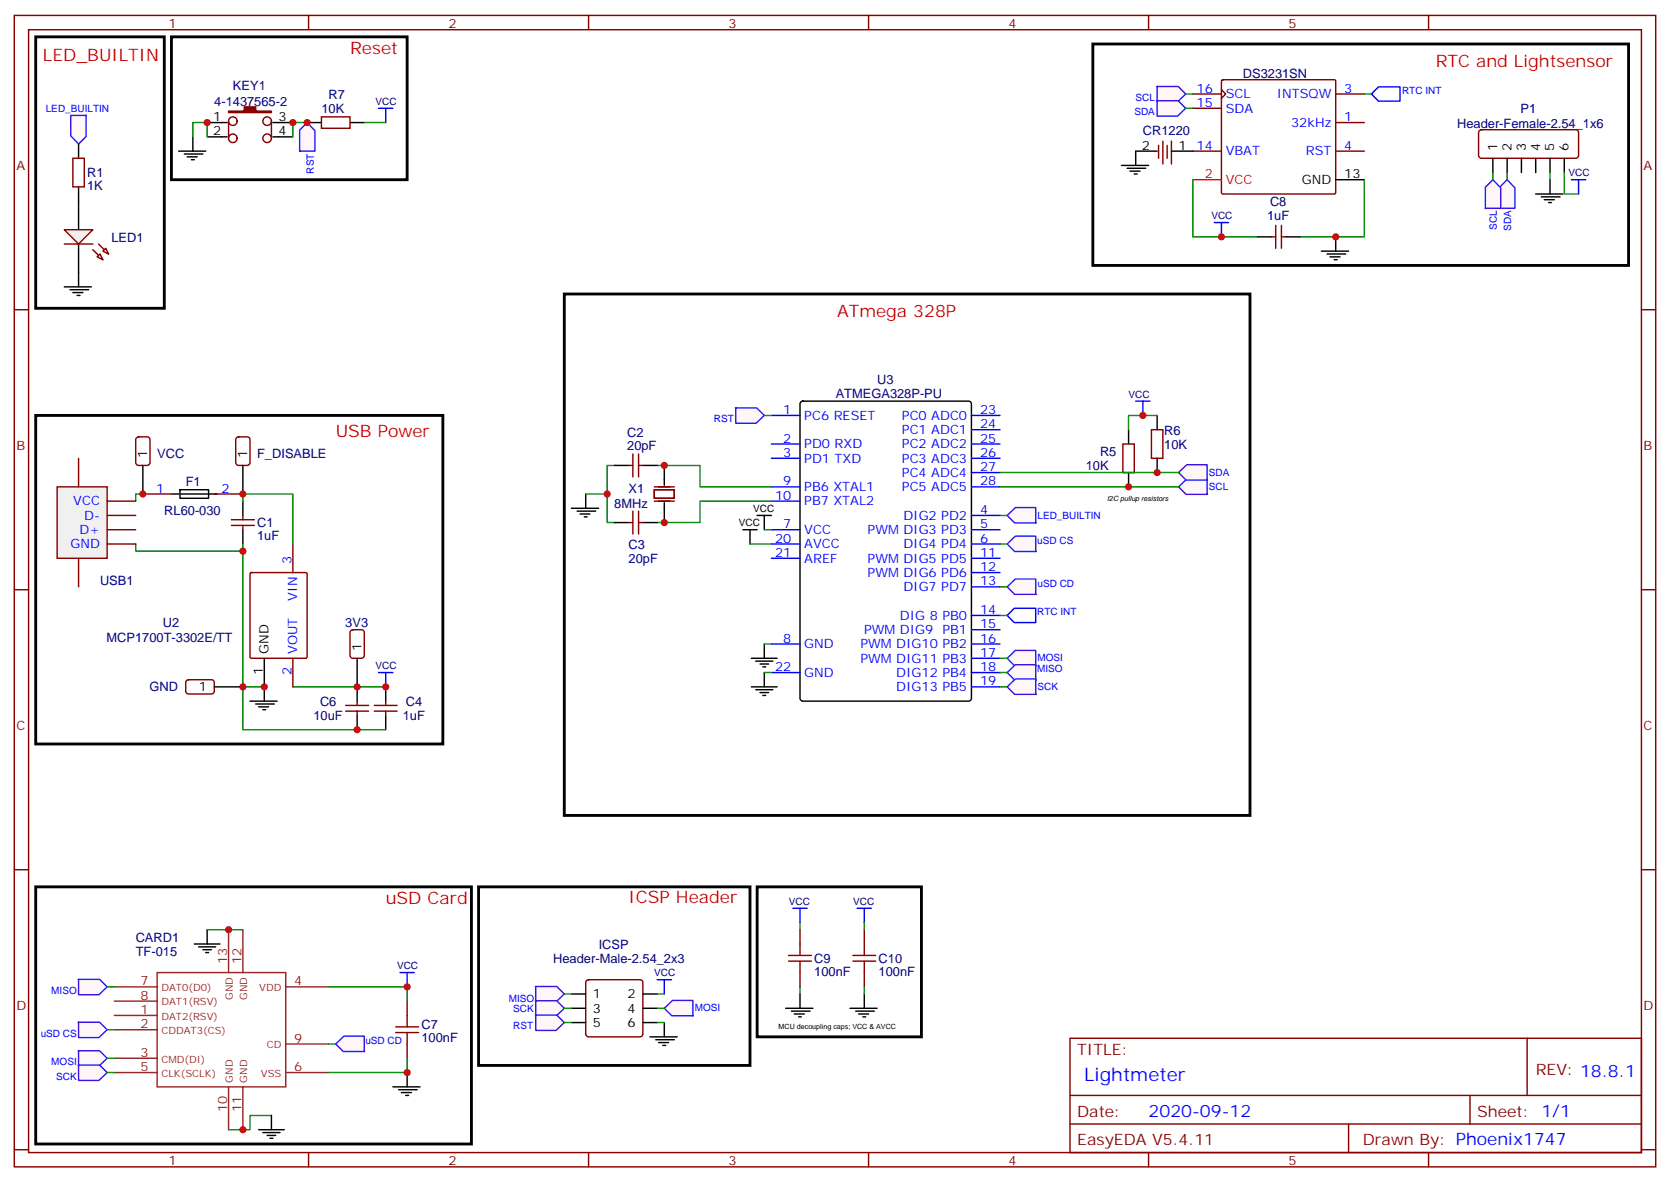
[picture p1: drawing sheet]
<svg xmlns="http://www.w3.org/2000/svg" width="412mm" height="292mm" viewBox="0 0 412 292" stroke-linecap="round" stroke-linejoin="round" font-family="sans-serif">
<g fill="none" stroke="#870000" stroke-width=".35">
<path d="M3.5 3.8h405.4v284.3h-405.4zM7.1 7.3h398.2v277.3h-398.2zM76.2 3.8v3.5M145.3 3.8v3.5M214.5 3.8v3.5M283.6 3.8v3.5M301.7 19.9l.3-.2h27.7l.1 .3v27.7l-.3 .2h-27.7l-.2-.3zM352.8 3.8v3.5M294.6 23.2h7M294.6 37.3h7M294.6 26.7h7M301.6 22.2l1.1 1-1.1 1.1"/>
<path d="M329.8 30.3h7.1M329.8 23.2h7.1M329.8 37.3h7.1M3.5 76.5h3.6M405.3 76.5h3.6M33.7 108.1l.5-.2h2.1a.71 .71 0 0 1 .7 .7v5.6a.76 .76 0 0 1-.7 .7h-2.1a.76 .76 0 0 1-.7-.7v-5.6zM3.5 145.6h3.6M405.3 145.6h3.6M46.1 168.1l.5-.2h5.6a.71 .71 0 0 1 .7 .7v2.1a.76 .76 0 0 1-.7 .7h-5.6a.76 .76 0 0 1-.7-.7v-2.1zM3.5 214.8h3.6M405.3 214.8h3.6M264.2 256.4h141.1v28.2h-141.1z"/>
<path d="M377.1 256.4v14.1M264.2 270.5h141.1M264.2 277.6h141.1M333 277.6v7M363 270.5v7.1M3.5 283.9h3.6M76.2 284.6v3.5M145.3 284.6v3.5M214.5 284.6v3.5M283.6 284.6v3.5M352.8 284.6v3.5M405.3 283.9h3.6"/>
</g>
<path d="M294.6 44.4h7" fill="none" stroke="#f00" stroke-width=".35"/>
<g fill="none" stroke="#000" stroke-width=".35">
<path d="M44.1 37.3h6.7M45.5 38h4.6M46.2 38.7h2.5M47.3 39.4h.7M47.6 33.8v3.5M280.5 37.3v3.6M19.4 49.7v7M276.9 40.9h6.7M278.3 41.6h4.6M279 42.3h2.5M280.1 43h.7M329.8 44.4h7.1"/>
<path d="M329.8 58.5v3.5M379.2 47.9h6.7M380.6 48.6h4.6M381.4 49.3h2.4M382.4 50h.7M382.8 44.4v3.5M19.4 60.3v7M326.3 62h6.7M327.7 62.7h4.6M328.4 63.4h2.5M329.5 64.1h.7M35.3 114.9v7.1"/>
<path d="M52.9 169.6h7.1"/>
</g>
<path d="M299.9 55h3.5M301.6 55v3.5M388.1 44.4h3.5M389.8 44.4v3.5M93.5 166.1h3.5M95.2 166.1v3.5" fill="none" stroke="#00f" stroke-width=".35"/>
<path d="M269.9 10.9h132.3v54.6h-132.3zM8.8 102.6h100.6v81.1h-100.6z" fill="none" stroke="#000" stroke-width=".71"/>
<path d="M15.9 56.7h7l-3.5 3.6z" fill="#f0f0f0" stroke="#870000" stroke-width=".35"/>
<path d="M22.9 61.7l2.5 2.4M24.3 60.3l2.5 2.4" fill="none" stroke="#870000" stroke-width=".35"/>
<g fill="#f0f0f0" stroke="#870000" stroke-width=".35">
<path d="M24 63.4l.7-.7 .7 1.4z"/>
<path d="M25.4 62l.7-.7 .7 1.4z"/>
</g>
<path d="M79.4 28.9h7v2.8h-7zM15.9 60.3h7M197.6 229.6v3.5M213.4 229.6v3.5M100.5 247.2v3.6M100.5 257.8v3.5M197.6 240.2v3.5M213.4 240.2v3.5" fill="none" stroke="#870000" stroke-width=".35"/>
<g fill="none" stroke="#000" stroke-width=".35">
<path d="M75.8 30.3h3.6M86.4 30.3h3.6M15.9 70.8h6.7M17.3 71.5h4.6M18 72.2h2.5M19 73h.8M19.4 67.3v3.5M194 249h6.7M195.4 249.7h4.6M196.1 250.4h2.5M197.2 251.1h.7M197.6 245.5v3.5"/>
<path d="M209.9 249h6.7M211.3 249.7h4.6M212 250.4h2.5M213.1 251.1h.7M213.4 245.5v3.5M97 268.4h6.7M98.4 269.1h4.6M99.1 269.8h2.5M100.2 270.5h.7M100.5 264.9v3.5"/>
</g>
<g fill="none" stroke="#8c2424" stroke-width=".35">
<path d="M56.4 229.6v10.6M60 229.6v10.6M28.2 250.8h10.6M28.2 254.3h10.6M28.2 243.7h10.6M28.2 247.2h10.6M38.8 240.2h31.8v28.2h-31.8zM70.6 243.7h10.5M70.6 257.8h10.5M28.2 261.3h10.6M28.2 264.9h10.6M56.4 268.4v10.6"/>
<path d="M60 268.4v10.6M70.6 264.9h10.5"/>
</g>
<path d="M93.5 26.7h3.5M95.2 26.7v3.6M195.8 224.3h3.5M197.6 224.3v3.5M211.7 224.3h3.5M213.4 224.3v3.5M98.8 240.2h3.5M100.5 240.2v3.5" fill="none" stroke="#00f" stroke-width=".35"/>
<path d="M42.3 9.1h58.2v35.3h-58.2zM8.8 219h107.6v63.5h-107.6zM187 219h40.5v37h-40.5z" fill="none" stroke="#000" stroke-width=".71"/>
<path d="M294.6 44.4v14.1h15.8M336.9 44.4v14.1h-15.9M72.3 169.6h22.9M100.5 261.3v3.6h-19.4" fill="none" stroke="#008700" stroke-width=".35"/>
<path d="M194.7 237.3h5.7M194.7 235.9h5.7M197.6 233.1v2.8M197.6 237.3v2.9M210.6 237.3h5.7M210.6 235.9h5.7M213.4 233.1v2.8M213.4 237.3v2.9M97.7 255h5.7M97.7 253.6h5.7M100.5 250.8v2.8M100.5 255v2.8" fill="none" stroke="#a10000" stroke-width=".35"/>
<g fill="#fff7f7" stroke="#420aff" stroke-width=".35">
<path d="M370.3 46.2l1.9-1.8 1.9 2v5l-3.8 .1z"/>
<path d="M366.8 46.2l1.9-1.8 1.9 2v5l-3.8 .1z"/>
<path d="M285.7 21.4h5.3l1.8 1.8-2 2h-5z"/>
<path d="M285.7 24.9h5.3l1.8 1.8-2 2h-5z"/>
<path d="M74 32.1l1.8-1.8 2 2v5l-3.8 .1z"/>
<path d="M19.3 252.4h5.3l1.9 1.9-2.1 1.9h-5z"/>
<path d="M17.5 28.5l3.8-.1v5.3l-1.9 1.9-1.9-2.1z"/>
</g>
<path d="M8.8 9.1h31.8v67h-31.8z" fill="none" stroke="#000" stroke-width=".71"/>
<path d="M82.9 257.8l2-1.9h5.1v3.8h-5.2z" fill="#fff7f7" stroke="#420aff" stroke-width=".35"/>
<path d="M81.1 243.7h19.4v3.5" fill="none" stroke="#008700" stroke-width=".35"/>
<g fill="#fff7f7" stroke="#420aff" stroke-width=".35">
<path d="M19.3 241.8h5.3l1.9 1.9-2.1 1.9h-5z"/>
<path d="M19.3 259.5h5.3l1.9 1.8-2.1 2h-5z"/>
<path d="M19.3 263h5.3l1.9 1.9-2.1 1.9h-5z"/>
</g>
<path d="M314 58.5h1M315 55.7v5.6M316.4 55.7v5.6M316.4 58.5h1.1M85.4 174.2h5.6M85.4 175.6h5.6M88.2 173.1v1.1M88.2 175.6v1.1M92.4 174.2h5.7M92.4 175.6h5.7M95.2 173.1v1.1M95.2 175.6v1.1" fill="none" stroke="#870000" stroke-width=".35"/>
<path d="M310.4 58.5h3.6M317.5 58.5h3.5M88.2 169.6v3.5M88.2 176.7v3.5M95.2 169.6v3.5M95.2 176.7v3.5" fill="none" stroke="#000" stroke-width=".35"/>
<path d="M338.7 23.2l1.7-1.8h5.3v3.6h-5.3z" fill="none" stroke="#00f" stroke-width=".35"/>
<path d="M197.8 99.3l.5-.2h40.9a.71 .71 0 0 1 .7 .7v72.6a.76 .76 0 0 1-.7 .7h-40.9a.76 .76 0 0 1-.7-.7v-72.6z" fill="#fff" stroke="#000" stroke-width=".35"/>
<g fill="none" stroke="#00f" stroke-width=".35">
<path d="M190.5 102.6h7.1M190.5 109.6h7.1M190.5 113.2h7.1M239.9 102.6h7M239.9 109.6h7M239.9 113.2h7M239.9 106.1h7M239.9 116.7h7M190.5 130.8h7.1M190.5 134.3h7.1M190.5 120.2h7.1M190.5 123.8h7.1"/>
<path d="M190.5 137.9h7.1M239.9 127.3h7M239.9 130.8h7M239.9 134.3h7M239.9 120.2h7M239.9 137.9h7M190.5 159h7.1M239.9 159h7M239.9 141.4h7M239.9 144.9h7M239.9 152h7M239.9 155.5h7"/>
<path d="M190.5 166.1h7.1M239.9 162.6h7M239.9 166.1h7M239.9 169.6h7"/>
</g>
<path d="M51.2 30.3h4.9M51.2 33.8h4.9M67.4 30.3h4.9M67.4 33.8h4.9M278.7 106.1v3.5M278.7 116.7v3.5M285.8 102.6v3.5M285.8 113.2v3.5" fill="none" stroke="#000" stroke-width=".35"/>
<path d="M56.4 27.4h3.9v-1h2.8v1h3.9v.4h-10.6z" fill="#870000" stroke="#870000" stroke-width=".35"/>
<g fill="none" stroke="#870000" stroke-width=".35">
<path d="M56.4 29.9v4.2M67 29.9v4.2M277.3 109.6h2.8v7.1h-2.8zM284.3 106.1h2.9v7.1h-2.9z"/>
<circle cx="57.5" cy="34.2" r="1.06"/>
<circle cx="57.5" cy="29.9" r="1.06"/>
<circle cx="66" cy="29.9" r="1.06"/>
<circle cx="66" cy="34.2" r="1.06"/>
</g>
<g fill="#fff7f7" stroke="#420aff" stroke-width=".35">
<path d="M181.6 100.7h5.3l1.8 1.9-2 1.9h-5z"/>
<path d="M291 120.2l2.1-1.9h5l.1 3.8h-5.3z"/>
<path d="M291 116.7l2.1-1.9h5l.1 3.8h-5.3z"/>
<path d="M248.7 134.3l2-1.9h5.1l.1 3.8h-5.3z"/>
<path d="M248.7 144.9l2-1.9h5.1l.1 3.8h-5.3z"/>
<path d="M248.7 162.6l2-2h5.1l.1 3.8h-5.3z"/>
<path d="M248.7 166.1l2-2h5.1l.1 3.8h-5.3z"/>
</g>
<path d="M139.3 72.6h169.4v128.8h-169.4z" fill="none" stroke="#000" stroke-width=".71"/>
<path d="M280.5 99.1h3.5M282.2 99.1v3.5M248.7 152l1.8-1.8h5.3v3.5h-5.3z" fill="none" stroke="#00f" stroke-width=".35"/>
<g fill="none" stroke="#000" stroke-width=".35">
<path d="M164 114.9v5M141.1 125.5h6.7M142.5 126.2h4.6M143.2 126.9h2.5M144.3 127.6h.7M144.6 122v3.5M164 124.1v4.9M183.4 130.8h3.6M185.2 130.8v3.5M187 127.3h3.5M188.7 127.3v3.5M188.7 159v3.6"/>
<path d="M185.6 162.6h6.3M185.6 169.6h6.3M186.6 163.3h4.3M186.6 170.3h4.3M187.7 164h2.1M187.7 171h2.1M188.4 164.7h.7M188.4 171.7h.7M188.7 166.1v3.5"/>
</g>
<path d="M151.7 114.9h-1.8v14.1h1.8M162.3 114.9h10.6v5.3h17.6M285.8 102.6h-7.1v3.5M190.5 123.8h-17.6v5.2h-10.6" fill="none" stroke="#008700" stroke-width=".35"/>
<path d="M161.6 120.9h4.9v2.1h-4.9zM161.6 120.2h4.9M161.6 123.8h4.9" fill="none" stroke="#870000" stroke-width=".35"/>
<g fill="#fff7f7" stroke="#420aff" stroke-width=".35">
<path d="M248.7 127.3l2-2h5.1l.1 3.8h-5.3z"/>
<path d="M248.7 169.6l2-1.9h5.1l.1 3.8h-5.3z"/>
</g>
<path d="M246.9 116.7h44.1M246.9 120.2h44.1" fill="none" stroke="#008700" stroke-width=".35"/>
<path d="M365.4 32.2l.4-.2h23.3a.71 .71 0 0 1 .7 .7v5.7a.76 .76 0 0 1-.7 .7h-23.3a.76 .76 0 0 1-.7-.7v-5.7zM144.9 242.1l.4-.2h12.7a.71 .71 0 0 1 .7 .7v12.7a.76 .76 0 0 1-.7 .7h-12.7a.76 .76 0 0 1-.7-.7v-12.7z" fill="none" stroke="#870000" stroke-width=".35"/>
<path d="M368.7 39.1v3.5M372.2 39.1v3.5M375.7 39.1v3.5M379.2 39.1v3.5M382.8 39.1v3.5M386.3 39.1v3.5M141.1 245.5h3.5M141.1 249h3.5M141.1 252.5h3.5M158.7 245.5h3.6M158.7 249h3.6M158.7 252.5h3.6" fill="none" stroke="#000" stroke-width=".35"/>
<path d="M118.2 219h67v44.1h-67z" fill="none" stroke="#000" stroke-width=".71"/>
<g fill="#fff7f7" stroke="#420aff" stroke-width=".35">
<path d="M132.2 243.6h5.3l1.8 1.9-2 1.9h-5z"/>
<path d="M132.2 247.1h5.3l1.8 1.9-2 1.9h-5z"/>
</g>
<path d="M160.5 256h6.7M161.9 256.8h4.6M162.6 257.5h2.5M163.7 258.2h.7M164 252.5v3.5" fill="none" stroke="#000" stroke-width=".35"/>
<path d="M162.3 241.9h3.5M164 241.9v3.6" fill="none" stroke="#00f" stroke-width=".35"/>
<path d="M164 249l2.1-1.9h5l.1 3.7h-5.3z" fill="#fff7f7" stroke="#420aff" stroke-width=".35"/>
<path d="M72.3 134.3v7.1M61.8 141.6l.3-.2h13.4l.3 .2v20.6l-.1 .3-13.6 .1-.3-.2zM72.3 162.6v7" fill="none" stroke="#870000" stroke-width=".35"/>
<path d="M65.3 162.6v7" fill="none" stroke="#000" stroke-width=".35"/>
<path d="M132.2 250.7h5.3l1.8 1.8-2 2h-5z" fill="#fff7f7" stroke="#420aff" stroke-width=".35"/>
<g fill="none" stroke="#870000" stroke-width=".35">
<path d="M18 39.1h2.8v7h-2.8zM286.1 35.9v3.2M287.2 34.9v5.6M288.2 35.9v3.2M289.3 34.9v5.6M155.2 114.9h1.1M156.3 112.1v5.7M157.7 112.1v5.7M157.7 114.9h1M35.3 122h7M52.9 122h7.1M57.1 129.8h5.7"/>
<path d="M57.1 128.3h5.7M60 127.3v1M60 129.8v1M155.2 129h1.1M156.3 126.2v5.7M157.7 126.2v5.7M157.7 129h1"/>
</g>
<path d="M19.4 35.6v3.5M280.5 37.3h5.3M289.3 37.3h5.3M19.4 46.1v3.6M151.7 114.9h3.5M158.7 114.9h3.6M42.3 122h11.3M44.4 120.9h7.1v2.1h-7.1zM60 123.8v3.5M60 130.8v3.5M151.7 129h3.5M158.7 129h3.6" fill="none" stroke="#000" stroke-width=".35"/>
<path d="M33.5 134.3v1.8h26.5v-1.8M35.3 122h-1.8v1.8M60 123.8v-1.8h12.3v12.3M60 136.1v33.5h5.3" fill="none" stroke="#008700" stroke-width=".35"/>
<path d="M14.1 120.2h12.4v17.7h-12.4z" fill="#f0f0f0" stroke="#870000" stroke-width=".35"/>
<path d="M19.4 113.2v7M58.4 108.1l.5-.2h2.1a.71 .71 0 0 1 .7 .7v5.6a.76 .76 0 0 1-.7 .7h-2.1a.76 .76 0 0 1-.7-.7v-5.6zM19.4 137.9v7M26.5 123.8h7M26.5 127.3h7M26.5 130.8h7M26.5 134.3h7M86.7 155.7l.4-.2h2.2a.71 .71 0 0 1 .7 .7v5.7a.76 .76 0 0 1-.7 .7h-2.2a.76 .76 0 0 1-.7-.7v-5.7z" fill="none" stroke="#870000" stroke-width=".35"/>
<g fill="none" stroke="#008700" stroke-width=".35">
<path d="M47.6 33.8v-3.5h3.6v3.5M75.8 30.3h-3.5v3.5M90 30.3h5.2M292.8 23.2h1.8M292.8 26.7h1.8M336.9 23.2h1.8M368.7 42.6v1.8M372.2 42.6v1.8M382.8 42.6v1.8M386.3 42.6v5.3h3.5M188.7 102.6h1.8M144.6 122h5.3"/>
<path d="M185.2 134.3h5.3M188.7 130.8h1.8M246.9 127.3h1.8M246.9 134.3h1.8M188.7 159h1.8M246.9 144.9h1.8M246.9 152h1.8M60 169.6v10.6h35.2M188.7 166.1h1.8M246.9 162.6h1.8M246.9 166.1h1.8M246.9 169.6h1.8"/>
<path d="M51.2 229.6h8.8M197.6 227.8v1.8M213.4 227.8v1.8M26.5 243.7h1.7M26.5 254.3h1.7M81.1 257.8h1.8M139.3 245.5h1.8M139.3 249h1.8M139.3 252.5h1.8M162.3 245.5h1.7M162.3 249h1.7M162.3 252.5h1.7"/>
<path d="M197.6 243.7v1.8M213.4 243.7v1.8M26.5 261.3h1.7M26.5 264.9h1.7M67 275.4h-5.3v3.6h-5.3"/>
</g>
<g fill="none" stroke="#000" stroke-width=".35">
<path d="M60 114.9v7.1M61.7 173.1h6.7M63.1 173.8h4.6M63.9 174.6h2.4M64.9 175.3h.7M65.3 169.6v3.5M88.2 162.6v7M48 233.1h6.3M49 233.8h4.3M50.1 234.5h2.1M50.8 235.2h.7M51.2 229.6v3.5"/>
<path d="M63.9 279h6.3M64.9 279.7h4.2M67 275.4v3.6M66 280.4h2.1M66.7 281.1h.7"/>
</g>
<g fill="#c00">
<circle cx="75.8" cy="30.3" r=".88"/>
<circle cx="35.3" cy="122" r=".88"/>
<circle cx="164" cy="129" r=".88"/>
<circle cx="164" cy="114.9" r=".88"/>
<circle cx="88.2" cy="169.6" r=".88"/>
<circle cx="278.7" cy="120.2" r=".88"/>
<circle cx="282.2" cy="102.6" r=".88"/>
<circle cx="285.8" cy="116.7" r=".88"/>
<circle cx="100.5" cy="243.7" r=".88"/>
<circle cx="100.5" cy="264.9" r=".88"/>
<circle cx="95.3" cy="169.6" r=".88"/>
<circle cx="60" cy="122" r=".88"/>
<circle cx="60" cy="136.1" r=".88"/>
<circle cx="60" cy="169.6" r=".88"/>
<circle cx="88.2" cy="180.2" r=".88"/>
<circle cx="65.3" cy="169.6" r=".88"/>
<circle cx="149.9" cy="122" r=".88"/>
<circle cx="301.6" cy="58.5" r=".88"/>
<circle cx="329.8" cy="58.5" r=".88"/>
<circle cx="72.3" cy="30.3" r=".88"/>
<circle cx="51.2" cy="30.3" r=".88"/>
<circle cx="56.4" cy="229.6" r=".88"/>
<circle cx="60" cy="279" r=".88"/>
</g>
<text font-size="4.6" fill="#00f" x="267.8" y="267">Lightmeter</text>
<g font-size="4.2" fill="#f00">
<text x="10.6" y="15.1">LED_BUILTIN</text>
<text x="86.4" y="13.3">Reset</text>
<text x="354.5" y="16.5">RTC and Lightsensor</text>
<text x="206.7" y="78.2">ATmega 328P</text>
<text x="82.9" y="107.9">USB Power</text>
<text x="95.2" y="223.2">uSD Card</text>
<text x="155.2" y="223">ICSP Header</text>
</g>
<text font-size="4.2" fill="#00f" x="283.6" y="275.8">2020-09-12</text>
<g font-size="3.9" fill="#800">
<text x="266" y="260.6">TITLE:</text>
<text x="379.2" y="265.6">REV: 18.8.1</text>
<text x="266" y="275.8">Date:</text>
<text x="364.8" y="275.8">Sheet: 1/1</text>
<text x="266" y="282.9">EasyEDA V5.4.11</text>
<text x="336.5" y="282.9">Drawn By: Phoenix1747</text>
</g>
<g font-size="3.2" fill="#800">
<text x="41.6" y="6.8">1</text>
<text x="110.8" y="6.8">2</text>
<text x="179.9" y="6.8">3</text>
<text x="249.1" y="6.8">4</text>
<text x="318.2" y="6.8">5</text>
<text x="4.1" y="41.9">A</text>
<text x="405.9" y="41.9">A</text>
<text x="4.1" y="111.1">B</text>
<text x="405.9" y="111.1">B</text>
<text x="4.1" y="180.2">C</text>
<text x="405.9" y="180.2">C</text>
<text x="4.1" y="249.3">D</text>
<text x="405.9" y="249.3">D</text>
<text x="41.6" y="287.6">1</text>
<text x="110.8" y="287.6">2</text>
<text x="179.9" y="287.6">3</text>
<text x="249.1" y="287.6">4</text>
<text x="318.2" y="287.6">5</text>
</g>
<g font-size="3.2" fill="#000080">
<text x="57.5" y="22.2">KEY1</text>
<text x="306.9" y="19.2">DS3231SN</text>
<text x="52.9" y="26.2">4-1437565-2</text>
<text x="79.4" y="28">10K</text>
<text x="81.1" y="24.4">R7</text>
<text x="375.5" y="27.8">P1</text>
<text x="282.2" y="33.3">CR1220</text>
<text x="359.8" y="31.5">Header-Female-2.54_1x6</text>
<text x="21.5" y="46.9">1K</text>
<text x="21.5" y="43.8">R1</text>
<text x="313.6" y="50.8">C8</text>
<text x="27.5" y="59.6">LED1</text>
<text x="312.9" y="54.4">1uF</text>
<text x="216.6" y="94.8">U3</text>
<text x="206.4" y="98.4">ATMEGA328P-PU</text>
<text x="154.9" y="107.8">C2</text>
<text x="287.5" y="107.4">R6</text>
<text x="38.8" y="113">VCC</text>
<text x="63.5" y="113">F_DISABLE</text>
<text x="154.9" y="111.1">20pF</text>
<text x="271.6" y="112.6">R5</text>
<text x="287.5" y="110.9">10K</text>
<text x="268.1" y="116.2">10K</text>
<text x="45.9" y="120.1">F1</text>
<text x="151.7" y="125.4">8MHz</text>
<text x="155.2" y="121.8">X1</text>
<text x="40.6" y="127.1">RL60-030</text>
<text x="63.5" y="130.1">C1</text>
<text x="63.5" y="133.3">1uF</text>
<text x="155.2" y="135.6">C3</text>
<text x="155.2" y="139.1">20pF</text>
<text x="24.7" y="144.4">USB1</text>
<text x="40.2" y="154.9">U2</text>
<text x="85.3" y="154.9">3V3</text>
<text x="26.3" y="158.4">MCP1700T-3302E/TT</text>
<text x="36.9" y="170.7">GND</text>
<text x="77.4" y="177.8">10uF</text>
<text x="79" y="174.3">C6</text>
<text x="99.5" y="177.8">1uF</text>
<text x="100.2" y="174.3">C4</text>
<text x="33.5" y="232.6">CARD1</text>
<text x="33.5" y="236.1">TF-015</text>
<text x="136.6" y="237.8">Header-Male-2.54_2x3</text>
<text x="147.8" y="234.2">ICSP</text>
<text x="201.1" y="237.8">C9</text>
<text x="217" y="237.8">C10</text>
<text x="201.1" y="241">100nF</text>
<text x="217" y="241">100nF</text>
<text x="104.1" y="257.3">100nF</text>
<text x="104.1" y="254.1">C7</text>
</g>
<g font-size="3.2" fill="#00f">
<text x="295.5" y="22.9">16</text>
<text x="332" y="22.9">3</text>
<text x="295.5" y="26.4">15</text>
<text x="302.7" y="27.8">SDA</text>
<text x="302.7" y="24.3">SCL</text>
<text x="315.3" y="24.3">INTSQW</text>
<text x="332" y="29.9">1</text>
<text x="318.8" y="31.3">32kHz</text>
<text x="295.5" y="37">14</text>
<text x="302.7" y="38.4">VBAT</text>
<text x="322.5" y="38.4">RST</text>
<text x="332" y="37">4</text>
<text x="193.4" y="102.2">1</text>
<text x="198.6" y="103.6">PC6 RESET</text>
<text x="222.7" y="103.6">PC0 ADC0</text>
<text x="222.7" y="107.2">PC1 ADC1</text>
<text x="242" y="102.2">23</text>
<text x="242" y="105.8">24</text>
<text x="193.4" y="109.3">2</text>
<text x="193.4" y="112.8">3</text>
<text x="198.6" y="110.7">PD0 RXD</text>
<text x="222.7" y="110.7">PC2 ADC2</text>
<text x="242" y="109.3">25</text>
<text x="242" y="112.8">26</text>
<text x="193.4" y="119.9">9</text>
<text x="198.6" y="114.2">PD1 TXD</text>
<text x="222.7" y="114.2">PC3 ADC3</text>
<text x="222.7" y="117.8">PC4 ADC4</text>
<text x="242" y="116.3">27</text>
<text x="242" y="119.9">28</text>
<text x="18.1" y="124.8">VCC</text>
<text x="38.6" y="121.6">1</text>
<text x="54.7" y="121.6">2</text>
<text x="191.4" y="123.4">10</text>
<text x="198.6" y="121.3">PB6 XTAL1</text>
<text x="198.6" y="124.8">PB7 XTAL2</text>
<text x="222.7" y="121.3">PC5 ADC5</text>
<text x="19.7" y="131.9">D+</text>
<text x="20.8" y="128.3">D-</text>
<text x="193.4" y="130.5">7</text>
<text x="198.6" y="131.9">VCC</text>
<text x="214.2" y="131.9">PWM DIG3 PD3</text>
<text x="223.1" y="128.3">DIG2 PD2</text>
<text x="242" y="126.9">4</text>
<text x="242" y="130.5">5</text>
<text x="17.4" y="135.4">GND</text>
<text x="191.4" y="134">20</text>
<text x="191.4" y="137.5">21</text>
<text x="198.6" y="135.4">AVCC</text>
<text x="223.1" y="135.4">DIG4 PD4</text>
<text x="242" y="134">6</text>
<text x="242" y="137.5">11</text>
<text x="72" y="139.3" transform="rotate(-90 72 139.3)">3</text>
<text x="198.6" y="138.9">AREF</text>
<text x="214.2" y="138.9">PWM DIG5 PD5</text>
<text x="214.2" y="142.5">PWM DIG6 PD6</text>
<text x="242" y="141">12</text>
<text x="73.4" y="148.3" transform="rotate(-90 73.4 148.3)">VIN</text>
<text x="223.1" y="146">DIG7 PD7</text>
<text x="242" y="144.6">13</text>
<text x="222.2" y="153">DIG 8 PB0</text>
<text x="242" y="151.6">14</text>
<text x="242" y="155.2">15</text>
<text x="73.4" y="161.5" transform="rotate(-90 73.4 161.5)">VOUT</text>
<text x="193.4" y="158.7">8</text>
<text x="198.6" y="160.1">GND</text>
<text x="212.5" y="160.1">PWM DIG10 PB2</text>
<text x="213.4" y="156.6">PWM DIG9</text>
<text x="232.7" y="156.6">PB1</text>
<text x="242" y="158.7">16</text>
<text x="72" y="166.7" transform="rotate(-90 72 166.7)">2</text>
<text x="191.4" y="165.7">22</text>
<text x="198.6" y="167.1">GND</text>
<text x="212.5" y="163.6">PWM DIG11 PB3</text>
<text x="221.3" y="167.1">DIG12 PB4</text>
<text x="242" y="162.2">17</text>
<text x="242" y="165.7">18</text>
<text x="221.3" y="170.7">DIG13 PB5</text>
<text x="242" y="169.3">19</text>
</g>
<g font-size="3.2">
<text x="52.7" y="29.9">1</text>
<text x="68.8" y="29.9">3</text>
<text x="52.7" y="33.4">2</text>
<text x="68.8" y="33.4">4</text>
<text x="282" y="37">2</text>
<text x="291" y="37">1</text>
<text x="369.7" y="37.3" transform="rotate(-90 369.7 37.3)">1</text>
<text x="373.2" y="37.3" transform="rotate(-90 373.2 37.3)">2</text>
<text x="376.8" y="37.3" transform="rotate(-90 376.8 37.3)">3</text>
<text x="380.3" y="37.3" transform="rotate(-90 380.3 37.3)">4</text>
<text x="383.8" y="37.3" transform="rotate(-90 383.8 37.3)">5</text>
<text x="387.3" y="37.3" transform="rotate(-90 387.3 37.3)">6</text>
<text x="321.5" y="45.4">GND</text>
<text x="332" y="44">13</text>
<text x="36.3" y="113.2" transform="rotate(-90 36.3 113.2)">1</text>
<text x="61" y="113.2" transform="rotate(-90 61 113.2)">1</text>
<text x="66.3" y="161.5" transform="rotate(-90 66.3 161.5)">GND</text>
<text x="89.3" y="160.8" transform="rotate(-90 89.3 160.8)">1</text>
<text x="64.9" y="166.7" transform="rotate(-90 64.9 166.7)">1</text>
<text x="49.1" y="170.7">1</text>
<text x="146.4" y="246.5">1</text>
<text x="146.4" y="250">3</text>
<text x="155" y="246.5">2</text>
<text x="155" y="250">4</text>
<text x="146.4" y="253.6">5</text>
<text x="155" y="253.6">6</text>
</g>
<g font-size="3.2" fill="#f00">
<text x="297.5" y="44">2</text>
<text x="302.7" y="45.4">VCC</text>
</g>
<g font-size="3.2" fill="#8d2323">
<text x="56.1" y="238.1" transform="rotate(-90 56.1 238.1)">13</text>
<text x="59.6" y="238.1" transform="rotate(-90 59.6 238.1)">12</text>
<text x="34.7" y="243.3">7</text>
<text x="72.7" y="243.3">4</text>
<text x="34.7" y="250.4">1</text>
<text x="34.7" y="246.9">8</text>
<text x="34.7" y="253.9">2</text>
<text x="72.7" y="257.5">9</text>
<text x="34.7" y="261">3</text>
<text x="34.7" y="264.5">5</text>
<text x="72.7" y="264.5">6</text>
<text x="56.1" y="274.5" transform="rotate(-90 56.1 274.5)">10</text>
<text x="59.6" y="274.5" transform="rotate(-90 59.6 274.5)">11</text>
</g>
<g font-size="2.5" fill="#00f">
<text x="346.2" y="23.2">RTC INT</text>
<text x="11.3" y="27.6">LED_BUILTIN</text>
<text x="280.1" y="28.5">SDA</text>
<text x="280.4" y="25">SCL</text>
<text x="77.5" y="42.9" transform="rotate(-90 77.5 42.9)">RST</text>
<text x="369.7" y="56.8" transform="rotate(-90 369.7 56.8)">SCL</text>
<text x="373.2" y="57" transform="rotate(-90 373.2 57)">SDA</text>
<text x="176.3" y="104.3">RST</text>
<text x="298.5" y="117.5">SDA</text>
<text x="298.5" y="121">SCL</text>
<text x="256.2" y="128.1">LED_BUILTIN</text>
<text x="256.2" y="134.4">uSD CS</text>
<text x="256.2" y="145">uSD CD</text>
<text x="256.1" y="152">RTC INT</text>
<text x="256.1" y="166">MISO</text>
<text x="256.2" y="163.3">MOSI</text>
<text x="256.2" y="170.4">SCK</text>
<text x="12.7" y="245.4">MISO</text>
<text x="125.6" y="247.3">MISO</text>
<text x="126.7" y="250">SCK</text>
<text x="171.5" y="249.8">MOSI</text>
<text x="10.1" y="256">uSD CS</text>
<text x="90.2" y="257.9">uSD CD</text>
<text x="126.7" y="254.2">RST</text>
<text x="12.7" y="263">MOSI</text>
<text x="13.9" y="266.6">SCK</text>
</g>
<g font-size="2.5" fill="#000080">
<text x="92.8" y="25.9">VCC</text>
<text x="387.3" y="43.6">VCC</text>
<text x="299.1" y="54.1">VCC</text>
<text x="278.7" y="98.4">VCC</text>
<text x="92.8" y="165.3">VCC</text>
<text x="194.8" y="223.4">VCC</text>
<text x="210.7" y="223.4">VCC</text>
<text x="98.1" y="239.3">VCC</text>
<text x="161.6" y="241.1">VCC</text>
</g>
<g font-size="2.5">
<text x="182.5" y="130">VCC</text>
<text x="186" y="126.5">VCC</text>
</g>
<g font-size="2.5" fill="#8d2323">
<text x="39.9" y="244.8">DAT0(D0)</text>
<text x="64" y="244.8">VDD</text>
<text x="39.9" y="251.8">DAT2(RSV)</text>
<text x="39.9" y="248.3">DAT1(RSV)</text>
<text x="57.5" y="246.9" transform="rotate(-90 57.5 246.9)">GND</text>
<text x="61" y="246.9" transform="rotate(-90 61 246.9)">GND</text>
<text x="39.9" y="255.3">CDDAT3(CS)</text>
<text x="39.9" y="262.4">CMD(DI)</text>
<text x="65.9" y="258.9">CD</text>
<text x="39.9" y="265.9">CLK(SCLK)</text>
<text x="57.5" y="267.3" transform="rotate(-90 57.5 267.3)">GND</text>
<text x="61" y="267.3" transform="rotate(-90 61 267.3)">GND</text>
<text x="64.4" y="265.9">VSS</text>
</g>
<g font-size="1.8">
<text x="273.4" y="123.8">I2C pullup resistors</text>
<text x="192.3" y="254.2">MCU decoupling caps; VCC &amp; AVCC</text>
</g>
</svg>
